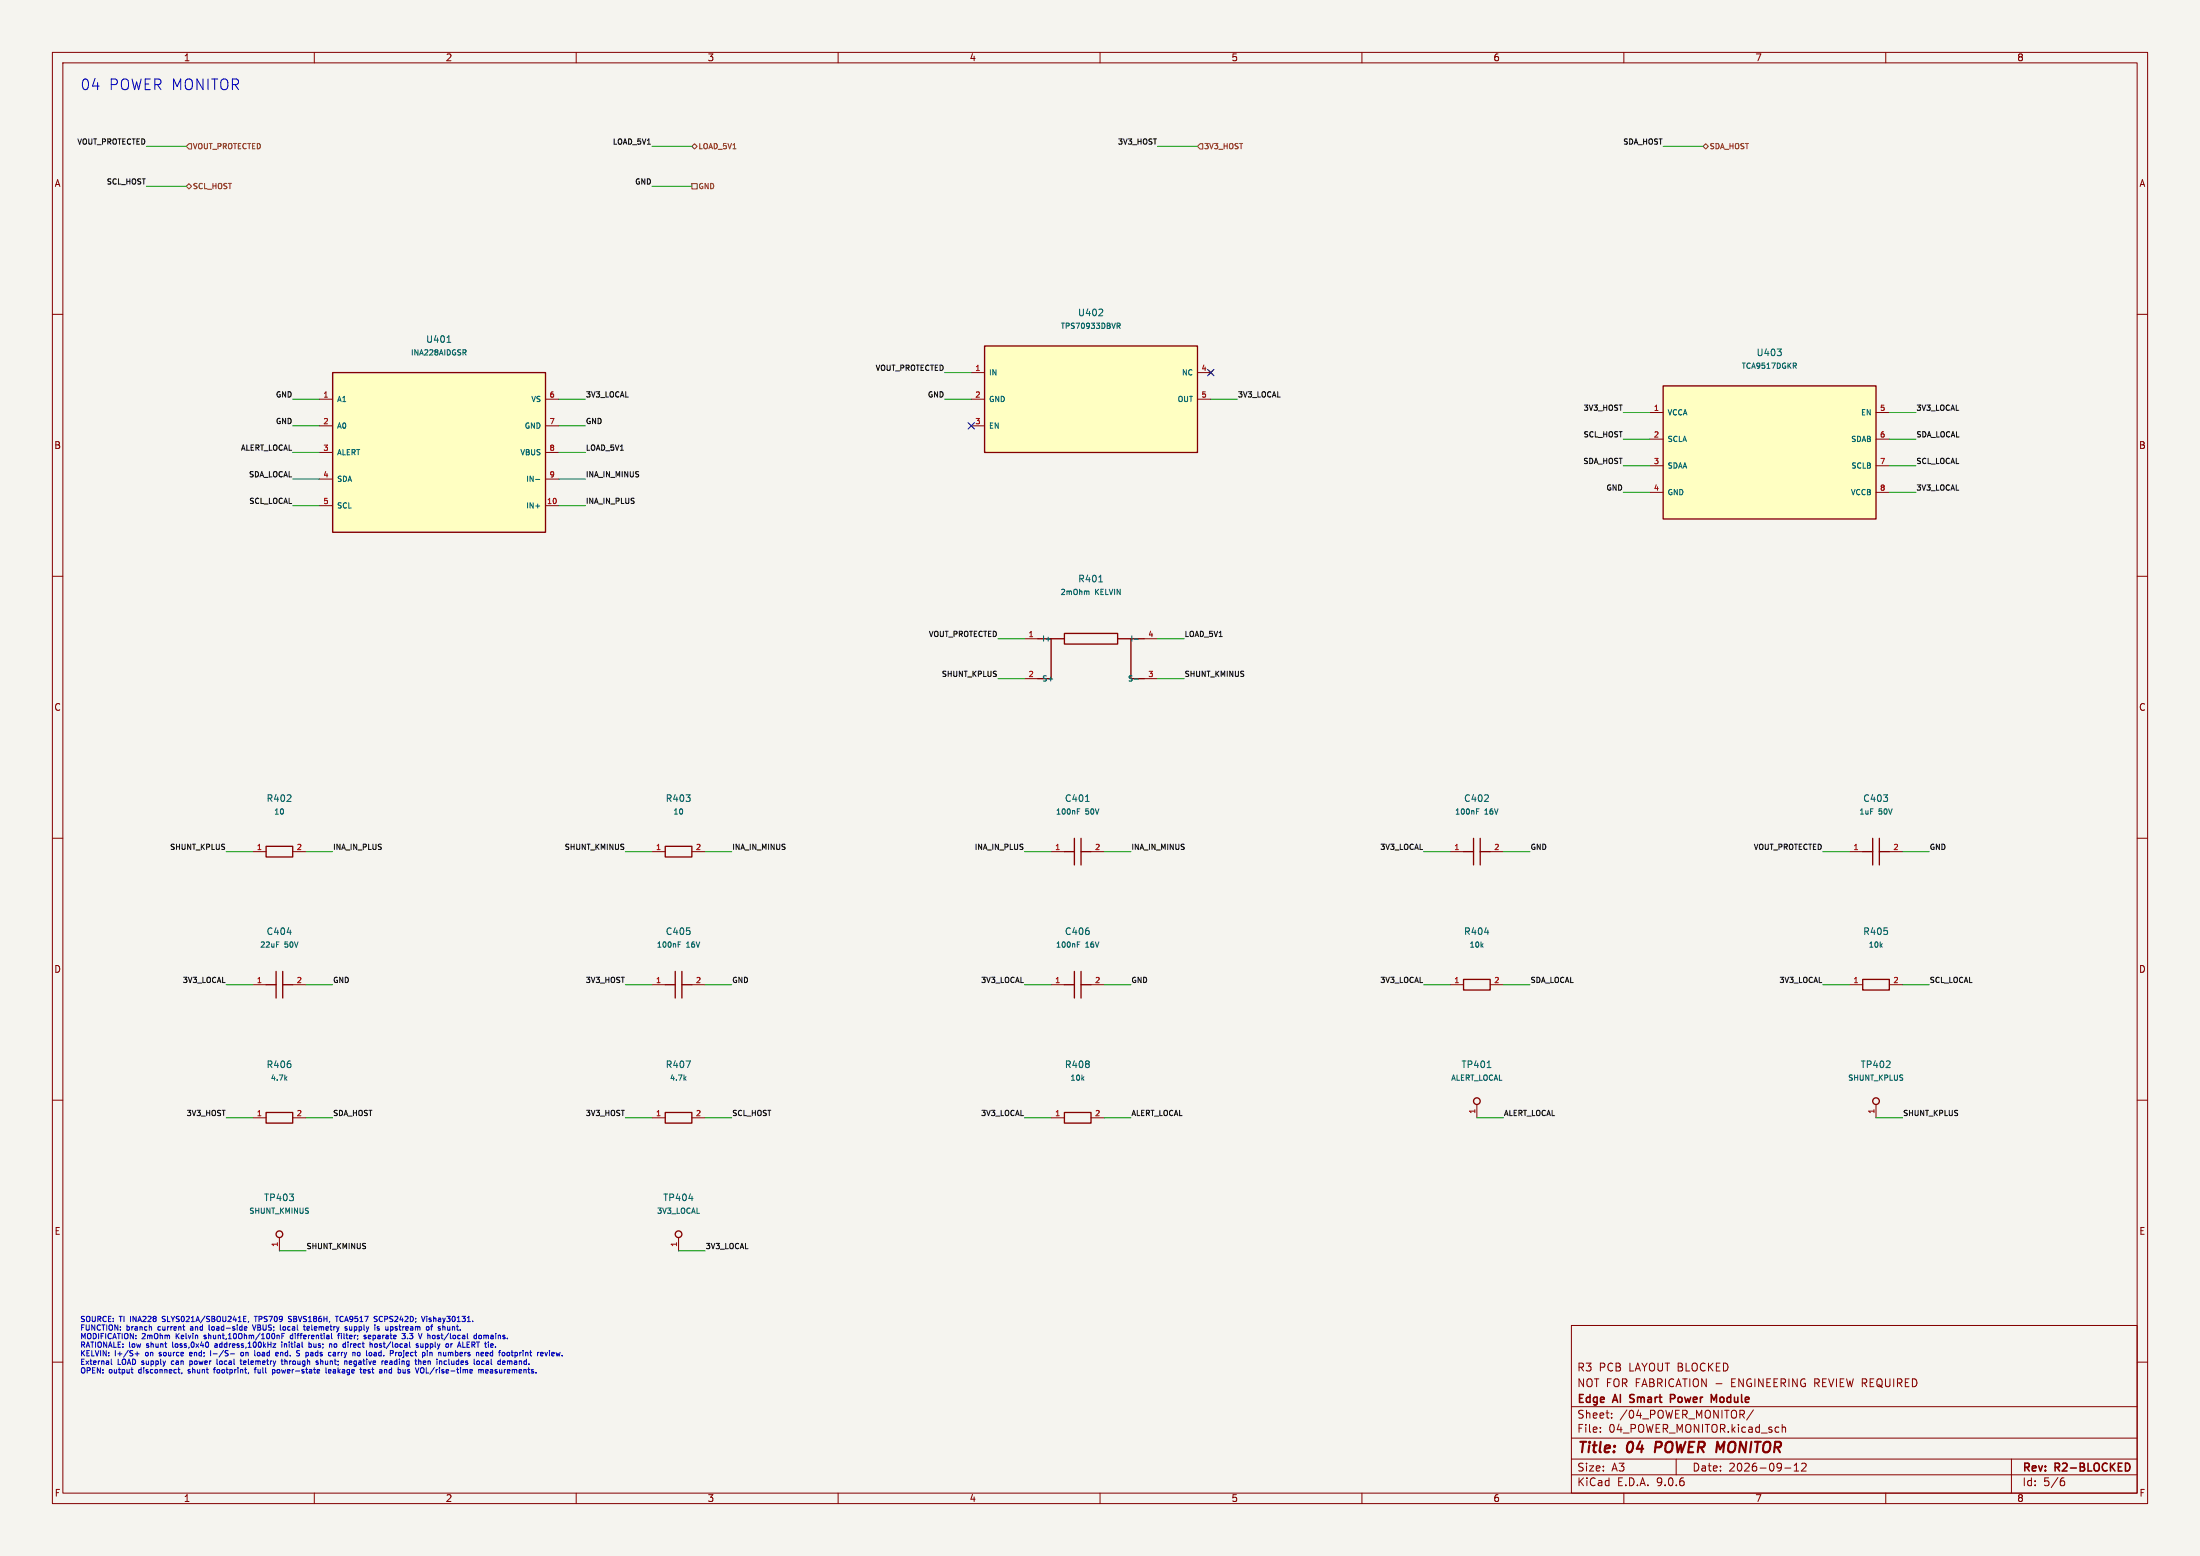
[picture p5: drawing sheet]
<svg xmlns="http://www.w3.org/2000/svg" width="420mm" height="297mm" viewBox="0 0 420 297" stroke-linecap="round" stroke-linejoin="round" font-family="sans-serif">
<path d="M0 0h420v297h-420z" fill="#f5f4ef" stroke="#f5f4ef" stroke-width=".19"/>
<g fill="none" stroke="#840000" stroke-width=".19">
<path d="M10 10h400v277h-400zM12 12h396v273h-396zM60 10v2M110 10v2M160 10v2M210 10v2M260 10v2M310 10v2M360 10v2M10 60h2M408 60h2M10 110h2"/>
<path d="M408 110h2M195.6 121.9h2.5M195.6 129.5h2.5M218.4 121.9h2.6M218.4 129.5h2.6M10 160h2M408 160h2M124.5 162.6h2.5M132.1 162.6h2.5M353.1 162.6h2.5M360.7 162.6h2.5M48.3 188h2.5"/>
<path d="M55.9 188h2.5M124.5 188h2.5M132.1 188h2.5M276.9 188h2.5M284.5 188h2.5M10 210h2M48.3 213.4h2.5M55.9 213.4h2.5M281.9 210.8v2.6M408 210h2M53.3 236.2v2.6M300 253h108v32h-108z"/>
<path d="M10 260h2M300 278.5h108M300 274.5h108M300 268.5h108M305.5 273.2v.2M305.5 272.5v.1M307.7 270.5v.2M307.7 269.8v.1M320 278.5v3M334.7 269.1l-1.3 1.9M340.2 271.9v1.5M340.2 272.5l.2-.1 .4 .1 .1 .9"/>
<path d="M342.5 279.7l.4-.4v1.5M343.9 279.4l.6-.1 .2 .1 .1 .3-.9 1.1h.9M384 278.5v6.5M408 260h2M60 285v2M110 285v2M160 285v2M210 285v2M260 285v2M300 281.5h108M310 285v2M340.7 280.2h1.2"/>
<path d="M342.5 280.8h.9M360 285v2M393.6 282.7h.4l.2 .2-.1 .5-.5 .2M394 282.1l-.4 .1"/>
</g>
<path d="M316.2 275.2l-.3 2" fill="none" stroke="#840000" stroke-width=".4"/>
<path d="M311.1 267.6l.2 .1M311.2 266.3v.5M319.6 266.3l-.7-.1v1.5M319.6 266.9l-.7 .1M326.7 266.2l.5 1.1 .5-1.1v1.5" fill="none" stroke="#840000" stroke-width=".3"/>
<g fill="none" stroke="#840000" stroke-width=".25">
<path d="M198.1 121.9h5.1M200.7 121.9v7.6h-2.6M203.2 120.9h10.2v2h-10.2zM213.4 121.9h5M215.9 121.9v7.6h2.5M127 161.5h5.1v2.1h-5.1zM355.6 162.6h1.9M357.5 160v5.1M358.8 162.6h1.9M358.8 160v5.1M50.8 188h1.9M52.7 185.4v5.1"/>
<path d="M54 188h1.9M54 185.4v5.1M127 188h1.9M128.9 185.4v5.1M130.2 188h1.9M130.2 185.4v5.1M279.4 186.9h5.1v2.1h-5.1zM50.8 212.3h5.1v2.1h-5.1z"/>
<circle cx="281.9" cy="210.2" r=".63"/>
<circle cx="53.3" cy="235.6" r=".63"/>
</g>
<g fill="none" stroke="#006464" stroke-width=".19">
<path d="M207.7 112.8l.2 .2v.5M209.8 111.1h.7M216.1 121.4v1M216.6 122h.7M216.6 129.6h.7M52.8 179.8h.5M54.8 178h.8M129.5 179.8h.5M283.4 178h.8M129.5 180.3h.3M54.5 205.8l.3 .4M54.8 205.5l-.4 .4"/>
<path d="M283.9 203.8h.7"/>
</g>
<path d="M317.5 73.7h40.6v25.4h-40.6z" fill="#ffffc2"/>
<path d="M317.5 73.7h40.6v25.4h-40.6zM50.8 161.5h5.1v2.1h-5.1zM203.2 162.6h1.9M205.1 160v5.1M206.4 160v5.1M206.4 162.6h1.9M203.2 188h1.9M205.1 185.4v5.1M206.4 188h1.9M206.4 185.4v5.1M355.6 186.9h5.1v2.1h-5.1zM203.2 212.3h5.1v2.1h-5.1z" fill="none" stroke="#840000" stroke-width=".25"/>
<g fill="none" stroke="#840000" stroke-width=".19">
<path d="M315 78.7h2.5M358.1 78.7h2.6M315 83.8h2.5M315 88.9h2.5M315 94h2.5M358.1 83.8h2.6M358.1 88.9h2.6M358.1 94h2.6M48.3 162.6h2.5M55.9 162.6h2.5M200.7 162.6h2.5M208.3 162.6h2.5"/>
<path d="M200.7 188h2.5M208.3 188h2.5M353.1 188h2.5M360.7 188h2.5M200.7 213.4h2.5M208.3 213.4h2.5"/>
</g>
<path d="M339.3 66.6h.8l-.5 .5M340 67.2v.6M342.6 69.8l.3 .5M342.9 69.4v.3M205.7 154.9h.3M205.7 154.4h.5M207.2 153h.7M205.7 179.8h.5M205.7 180.3h.3" fill="none" stroke="#006464" stroke-width=".19"/>
<path d="M188 66h40.6v20.4h-40.6z" fill="#ffffc2"/>
<g fill="none" stroke="#840000" stroke-width=".25">
<path d="M188 66h40.6v20.4h-40.6zM279.4 162.6h1.9M281.3 160v5.1M282.6 162.6h1.9M282.6 160v5.1M127 212.3h5.1v2.1h-5.1z"/>
<circle cx="358.1" cy="210.2" r=".63"/>
<circle cx="129.5" cy="235.6" r=".63"/>
</g>
<g fill="none" stroke="#840000" stroke-width=".19">
<path d="M185.4 71.1h2.6M185.4 76.2h2.6M228.6 71.1h2.5M228.6 76.2h2.5M230.8 70.7l.7 .8M231.5 70.7l-.7 .8M185.4 81.3h2.6M276.9 162.6h2.5M284.5 162.6h2.5M124.5 213.4h2.5M132.1 213.4h2.5M358.1 210.8v2.6"/>
<path d="M129.5 236.2v2.6"/>
</g>
<path d="M210.5 59.1v.4M209.7 60.3h.8M213.3 61.7h.4l.1 .2-.1 .3h-.4M213.5 62.2l.3 .5M281.9 154.9h.3M281.9 154.4h.5M130.7 205.8l.3 .4M131 202.5h.8l-.5 1.3M131 205.5l-.4 .4M131.5 228.8h.8" fill="none" stroke="#006464" stroke-width=".19"/>
<path d="M63.5 71.1h40.6v30.5h-40.6z" fill="#ffffc2"/>
<path d="M63.5 71.1h40.6v30.5h-40.6z" fill="none" stroke="#840000" stroke-width=".25"/>
<path d="M61 76.2h2.5M104.1 76.2h2.6M61 81.3h2.5M61 86.4h2.5M61 91.4h2.5M61 96.5h2.5M104.1 81.3h2.6M104.1 86.4h2.6M104.1 91.4h2.6M104.1 96.5h2.6" fill="none" stroke="#840000" stroke-width=".19"/>
<path d="M85.3 65.3h.8M88.6 67.3l.4 .5M88.9 66.9v.3M102.3 91.5h.7M102.3 96.6h.7" fill="none" stroke="#006464" stroke-width=".19"/>
<path d="M35.6 35.6l.5-.5 .5 .5-.5 .5zM36.1 27.4h.5v1h-.5l-.5-.5zM132.1 35.1h1v1h-1zM132.6 27.4l.5 .5-.5 .5-.5-.5zM229.1 27.4h.5v1h-.5l-.5-.5zM325.1 27.9l.5-.5 .5 .5-.5 .5z" fill="none" stroke="#725600" stroke-width=".19"/>
<g fill="none" stroke="#009600" stroke-width=".19">
<path d="M27.9 35.6h7.7M27.9 27.9h7.7M124.5 35.6h7.6M124.5 27.9h7.6M221 27.9h7.6M317.5 27.9h7.6M55.9 76.2h5.1M106.7 76.2h5.1M180.3 76.2h5.1M180.3 71.1h5.1M231.1 76.2h5.1M309.9 78.7h5.1"/>
<path d="M360.7 78.7h5.1M55.9 96.5h5.1M55.9 91.4h5.1M55.9 86.4h5.1M55.9 81.3h5.1M106.7 96.5h5.1M106.7 91.4h5.1M106.7 86.4h5.1M106.7 81.3h5.1M309.9 83.8h5.1M309.9 94h5.1M309.9 88.9h5.1"/>
<path d="M360.7 83.8h5.1M360.7 94h5.1M360.7 88.9h5.1M190.5 121.9h5.1M190.5 129.5h5.1M221 121.9h5.1M221 129.5h5.1M43.2 162.6h5.1M58.4 162.6h5.1M119.4 162.6h5.1M134.6 162.6h5.1M195.6 162.6h5.1"/>
<path d="M210.8 162.6h5.1M271.8 162.6h5.1M287 162.6h5.1M348 162.6h5.1M363.2 162.6h5.1M43.2 188h5.1M58.4 188h5.1M119.4 188h5.1M134.6 188h5.1M195.6 188h5.1M210.8 188h5.1M271.8 188h5.1"/>
<path d="M287 188h5.1M348 188h5.1M363.2 188h5.1M43.2 213.4h5.1M58.4 213.4h5.1M119.4 213.4h5.1M134.6 213.4h5.1M195.6 213.4h5.1M210.8 213.4h5.1M281.9 213.4h5.1M358.1 213.4h5.1M53.3 238.8h5.1"/>
<path d="M129.5 238.8h5.1"/>
</g>
<path d="M230.5 70.5l1.2 1.2M231.7 70.5l-1.2 1.2M184.8 80.7l1.2 1.2M186 80.7l-1.2 1.2" fill="none" stroke="#000084" stroke-width=".19"/>
<g fill="none" stroke="#0000c2" stroke-width=".19">
<path d="M21.2 259.4v.9l.2 .1M25.8 258.4h.8M26.2 258v.8M28.8 253.2l.1 .2v.5M30.4 258.8h.1M30.4 258.2v.2M31 252.2l.1 .1M31 251.3v.3M32.8 259.9v.4M33 256.2v.9M35.2 253.9h.1M36.2 258.3v.5h.3"/>
<path d="M36.2 259.8v1M36.4 253.6v.3M36.5 259.8h-.3M36.7 258.4l-.5 .1M39 255.5h.1M39 254.9v.3M39.8 256.5v.5M39.9 252.9v.9l.2 .1M40.2 257.8v1M40.7 258.4h.8M41.4 256.8l-.4 .1v.2l.4 .1M41.4 259.4v.9l.2 .1"/>
<path d="M41.9 259.9v.4M44 258.4h.8M45.8 259.8h.4M46 259.4v.9l.2 .1M46 258.2v.4l.2 .2 .2-.1v-.5M46.5 251.7h.3M46.5 252.3h.5M46.5 251.3h.5M46.7 253.9h.4M46.8 253.2l.3 .1v.2l-.5 .1M46.8 259.8l-.3 .1v.5h.3M47.5 252.2l-.1 .2"/>
<path d="M48.2 252.9l.3 1 .4-1M48.5 251.3h.6M48.6 257.8v.9M48.8 251.3v1M49.6 258.2v.5l-.2 .1-.2-.1M52.6 256.5l-.5 .7h.5M52.9 254.9v.6M53.3 255v.5M53.6 258.1v.7M53.7 259.8h.3M53.8 255h.3M53.8 256.2v.1"/>
<path d="M53.8 256.5v.7M53.8 259.4v.9l.2 .1M53.9 258.2h-.3M54.3 254.5h-.5v1M54.3 256.5v.7M54.3 253.2l-.3 .2v.4l.3 .1M54.3 256.5v.1M54.4 259.4v1M54.8 259.8l-.4 .1M55.6 252.1l-.2 .2-.3-.1M55.6 251.3h-.3l-.2 .1 .1 .3 .4 .3M55.8 254.9l-.4 .2v.3l.4 .1"/>
<path d="M58.1 252.9v.9l.2 .1M58.6 253.4v.5h.4M59 256.5h.3l.2 .2-.1 .4h-.4M59 256.2v1M59.1 253.5l-.5 .1M61.2 259.4v1M63.2 256.5l.1 .1v.6M63.3 254.5v.9l.1 .1M64 256.5l-.2 .2v.3l.2 .2M64 251.3h.6M64.3 251.3v1M64.5 258.1v.7"/>
<path d="M64.6 254.7v.8M64.8 258.1l-.3 .2M65.9 256.2v1M66.2 253.3l-.2-.1-.1 .2v.1l.3 .1v.3h-.3M66.4 256.5v.7M66.7 259.9v.5h.4M66.7 253.2l.1 .7 .4-.1M69.5 255.1l.4 .2-.1 .2h-.3M70 257.8v.9M71.5 256.7v.3l.2 .2 .3-.1v-.4M71.6 251.7l.3 .1 .1 .3-.2 .2h-.2M71.6 251.3h.4"/>
<path d="M72.1 253.6l.3 .2-.3 .1M72.1 253.2l.3 .1M72.5 251.4l-.1 .3 .1 .4M72.7 258.1l-.4 .2v.4l.4 .1M73.5 259.9l.1-.1 .4 .1-.5 .2M74.4 259.8h.4M75 253.3l-.1 .6M75.4 253.9h.1M75.4 253.4l.1 .1M76.3 258.1l.3 .2v.4l-.3 .1M77.1 258.1v.9l-.2 .1M77.4 255.1l-.1 .4-.6-.1"/>
<path d="M77.8 255.4v.1M79.8 256.5h-.2l-.2 .1 .1 .2 .3 .1v.2h-.4M80.3 256.5l.1 .6h.4M80.4 259.9v.5M80.8 256.5v.7M80.8 259.9v.5h.4M81.1 251.3l-.3 1M81.2 256.5v1M81.2 257.1l.1 .1M81.3 256.5h-.1M81.5 251.3h.1M81.5 251.6v.7"/>
<path d="M82.3 253v.9M85.7 259.4v1M85.9 253.8l-.4 .1M85.9 253.2v.7M86.4 256.5h-.2M86.4 258.2l.1 .6M86.9 258.8h.3M86.9 257.8v1M87.2 258.1l-.3 .1M87.3 257.2l.4-1 .3 1M88.3 256.2v1M89.2 256.2v1h.5"/>
<path d="M89.2 256.6h.3M91 254.9h-.3l-.2 .2 .1 .4h.4M91 254.5v1M91.5 254.9h.2l.2 .2v.2l-.2 .2-.3-.2zM92.4 259.8h-.3l-.2 .2 .1 .4h.4M93.1 259.8h-.3M94.1 258.2l-.3-.1-.2 .2 .1 .5h.4M94.1 257.8v1M96.9 259.9l.3-.1 .1 .1M96.9 259.8v.6M97.3 259.9l.1-.1h.3v.6M97.3 259.9v.5"/>
<path d="M98.4 258.1l.4 .2-.1 .4-.3 .1M105.3 258.5l.5-.1v-.2l-.3-.1-.2 .2 .1 .5h.4M106.2 258.1l.1 .7 .2-.5 .2 .5M25.2 262l.2 .1M34 261.4h.4M34.2 262l.2 .1M34.7 262l-.1 .2M35.9 262l.1 .1M36 261.5v.2M36.2 260.4h.3M40.9 261.2v.9M47 260l-.5 .1"/>
<path d="M47.5 262l-.1 .2M48.7 261.2v.9M52 261.4v1M52.5 261.6l-.1 .4h-.4M60.4 260.1l.4 .2-.1 .1h-.3M62.2 261.1v.8l.2 .2M62.7 261.5l.1 .5h.3M63.2 261.5l-.5 .2M67.2 260l-.5 .1M69 262.1h.1M69.4 261.5v.5h.4M69.9 261.6l-.5 .1"/>
<path d="M73.4 261.4v.7M73.4 261.5h.4v.6M73.5 260.3l.1 .1h.3M74.8 260.1l-.4 .1v.2h.4M77.4 261.4v.7M77.4 262l-.3 .1M80.9 261.2v.7M81.3 260l-.5 .1M81.4 261.1v1h.5M84.9 260.4h.4M91.4 261.4v.7M91.4 261.5l.3-.1 .1 .1"/>
<path d="M91.8 261.5l.2-.1 .2 .1 .1 .6M91.8 261.5v.6M92.7 261.7l.5-.1-.1-.1-.3-.1-.1 .1v.5h.4M93.2 260.1l-.4 .1v.2h.4M93.7 261.7l-.1 .1 .1 .3M93.7 261.4l-.1 .1"/>
</g>
<g font-size="2.8" fill="#0000c2">
<text x="15.2" y="17.5">04</text>
<text x="20.7" y="17.5">POWER MONITOR</text>
</g>
<g font-size="2.8" fill="#840000">
<text x="301" y="277.9">Title:</text>
<text x="310.6" y="277.9">04</text>
<text x="316.8" y="277.9">POWER MONITOR</text>
</g>
<g font-size="2.1" fill="#840000">
<text x="301" y="262">R3</text>
<text x="305.2" y="262">PCB</text>
<text x="311" y="262">LAYOUT BLOCKED</text>
<text x="301" y="268.2">Edge</text>
<text x="301" y="265">NOT FOR FABRICATION -</text>
<text x="308.1" y="268.2">AI</text>
<text x="311.8" y="268.2">Smart</text>
<text x="320.1" y="268.2">Power</text>
<text x="328.5" y="268.2">Module</text>
<text x="330.8" y="265">ENGINEERING REVIEW REQUIRED</text>
<text x="301" y="273.7">File:</text>
<text x="301" y="271">Sheet:</text>
<text x="307.1" y="273.7">04_POWER_MONITOR.kicad_sch</text>
<text x="309.2" y="271">/04_POWER_MONITOR/</text>
<text x="301" y="281.1">Size:</text>
<text x="307.6" y="281.1">A3</text>
<text x="323" y="281.1">Date:</text>
<text x="330" y="281.1">2026-09-12</text>
<text x="386" y="281.3">Rev:</text>
<text x="392.4" y="281.3">R2-BLOCKED</text>
<text x="301" y="283.9">KiCad</text>
<text x="308.7" y="283.9">E.D.A.</text>
<text x="316.3" y="283.9">9.0.6</text>
<text x="386" y="283.9">Id:</text>
<text x="390.1" y="283.9">5/6</text>
</g>
<g font-size="1.8" fill="#840000">
<text x="35" y="11.9">1</text>
<text x="85" y="11.9">2</text>
<text x="135" y="11.9">3</text>
<text x="185" y="11.9">4</text>
<text x="235" y="11.9">5</text>
<text x="285" y="11.9">6</text>
<text x="335" y="11.9">7</text>
<text x="385" y="11.9">8</text>
<text x="10.3" y="35.9">A</text>
<text x="408.3" y="35.9">A</text>
<text x="10.3" y="85.9">B</text>
<text x="408.2" y="85.9">B</text>
<text x="10.3" y="135.9">C</text>
<text x="408.2" y="135.9">C</text>
<text x="10.3" y="185.9">D</text>
<text x="408.2" y="185.9">D</text>
<text x="10.3" y="235.9">E</text>
<text x="408.3" y="235.9">E</text>
<text x="10.3" y="285.9">F</text>
<text x="35" y="286.9">1</text>
<text x="85" y="286.9">2</text>
<text x="135" y="286.9">3</text>
<text x="185" y="286.9">4</text>
<text x="235" y="286.9">5</text>
<text x="285" y="286.9">6</text>
<text x="335" y="286.9">7</text>
<text x="385" y="286.9">8</text>
<text x="408.3" y="285.9">F</text>
</g>
<g font-size="1.8" fill="#006464">
<text x="81.2" y="65.6">U401</text>
<text x="205.7" y="60.6">U402</text>
<text x="335.2" y="68.2">U403</text>
<text x="205.7" y="111.4">R401</text>
<text x="50.8" y="153.3">R402</text>
<text x="127" y="153.3">R403</text>
<text x="203.2" y="153.3">C401</text>
<text x="279.4" y="153.3">C402</text>
<text x="355.6" y="153.3">C403</text>
<text x="50.8" y="178.7">C404</text>
<text x="127" y="178.7">C405</text>
<text x="203.2" y="178.7">C406</text>
<text x="279.4" y="178.7">R404</text>
<text x="355.6" y="178.7">R405</text>
<text x="50.8" y="204.1">R406</text>
<text x="127" y="204.1">R407</text>
<text x="203.2" y="204.1">R408</text>
<text x="278.9" y="204.1">TP401</text>
<text x="355.1" y="204.1">TP402</text>
<text x="50.3" y="229.5">TP403</text>
<text x="126.5" y="229.5">TP404</text>
</g>
<g font-size="1.4" fill="#0f0f0f">
<text x="14.6" y="27.7">VOUT_PROTECTED</text>
<text x="116.9" y="27.7">LOAD_5V1</text>
<text x="213.3" y="27.7">3V3_HOST</text>
<text x="309.7" y="27.7">SDA_HOST</text>
<text x="20.2" y="35.3">SCL_HOST</text>
<text x="121.1" y="35.3">GND</text>
<text x="167" y="70.8">VOUT_PROTECTED</text>
<text x="52.5" y="75.9">GND</text>
<text x="111.8" y="75.9">3V3_LOCAL</text>
<text x="177" y="75.9">GND</text>
<text x="236.2" y="75.9">3V3_LOCAL</text>
<text x="52.5" y="81">GND</text>
<text x="111.8" y="81">GND</text>
<text x="302.2" y="78.5">3V3_HOST</text>
<text x="302.2" y="83.5">SCL_HOST</text>
<text x="365.8" y="83.5">SDA_LOCAL</text>
<text x="365.8" y="78.5">3V3_LOCAL</text>
<text x="45.9" y="86.1">ALERT_LOCAL</text>
<text x="111.8" y="86.1">LOAD_5V1</text>
<text x="302.1" y="88.6">SDA_HOST</text>
<text x="365.8" y="88.6">SCL_LOCAL</text>
<text x="47.4" y="91.2">SDA_LOCAL</text>
<text x="111.8" y="91.2">INA_IN_MINUS</text>
<text x="306.5" y="93.7">GND</text>
<text x="365.8" y="93.7">3V3_LOCAL</text>
<text x="47.4" y="96.2">SCL_LOCAL</text>
<text x="111.8" y="96.2">INA_IN_PLUS</text>
<text x="177.2" y="121.6">VOUT_PROTECTED</text>
<text x="226.1" y="121.6">LOAD_5V1</text>
<text x="179.7" y="129.3">SHUNT_KPLUS</text>
<text x="226.1" y="129.3">SHUNT_KMINUS</text>
<text x="32.3" y="162.3">SHUNT_KPLUS</text>
<text x="63.5" y="162.3">INA_IN_PLUS</text>
<text x="107.7" y="162.3">SHUNT_KMINUS</text>
<text x="139.7" y="162.3">INA_IN_MINUS</text>
<text x="185.9" y="162.3">INA_IN_PLUS</text>
<text x="215.9" y="162.3">INA_IN_MINUS</text>
<text x="263.3" y="162.3">3V3_LOCAL</text>
<text x="292.1" y="162.3">GND</text>
<text x="334.7" y="162.3">VOUT_PROTECTED</text>
<text x="368.3" y="162.3">GND</text>
<text x="34.7" y="187.7">3V3_LOCAL</text>
<text x="63.5" y="187.7">GND</text>
<text x="111.7" y="187.7">3V3_HOST</text>
<text x="139.7" y="187.7">GND</text>
<text x="187.1" y="187.7">3V3_LOCAL</text>
<text x="215.9" y="187.7">GND</text>
<text x="263.3" y="187.7">3V3_LOCAL</text>
<text x="292.1" y="187.7">SDA_LOCAL</text>
<text x="339.5" y="187.7">3V3_LOCAL</text>
<text x="368.3" y="187.7">SCL_LOCAL</text>
<text x="35.5" y="213.1">3V3_HOST</text>
<text x="63.5" y="213.1">SDA_HOST</text>
<text x="111.7" y="213.1">3V3_HOST</text>
<text x="139.7" y="213.1">SCL_HOST</text>
<text x="187.1" y="213.1">3V3_LOCAL</text>
<text x="215.9" y="213.1">ALERT_LOCAL</text>
<text x="287" y="213.1">ALERT_LOCAL</text>
<text x="363.2" y="213.1">SHUNT_KPLUS</text>
<text x="58.4" y="238.5">SHUNT_KMINUS</text>
<text x="134.6" y="238.5">3V3_LOCAL</text>
</g>
<g font-size="1.4" fill="#725600">
<text x="36.7" y="28.7">VOUT_PROTECTED</text>
<text x="133.2" y="28.7">LOAD_5V1</text>
<text x="229.8" y="28.7">3V3_HOST</text>
<text x="326.3" y="28.7">SDA_HOST</text>
<text x="36.7" y="36.3">SCL_HOST</text>
<text x="133.2" y="36.3">GND</text>
</g>
<g font-size="1.4" fill="#006464">
<text x="202.4" y="63">TPS70933DBVR</text>
<text x="78.3" y="68">INA228AIDGSR</text>
<text x="188.7" y="71.9">IN</text>
<text x="225.5" y="71.9">NC</text>
<text x="332.4" y="70.6">TCA9517DGKR</text>
<text x="64.3" y="76.9">A1</text>
<text x="101.3" y="76.9">VS</text>
<text x="188.7" y="76.9">GND</text>
<text x="224.7" y="76.9">OUT</text>
<text x="64.3" y="82">A0</text>
<text x="100" y="82">GND</text>
<text x="188.7" y="82">EN</text>
<text x="318.3" y="79.5">VCCA</text>
<text x="355.1" y="79.5">EN</text>
<text x="64.3" y="87.1">ALERT</text>
<text x="99.2" y="87.1">VBUS</text>
<text x="318.3" y="84.6">SCLA</text>
<text x="318.3" y="89.6">SDAA</text>
<text x="353.3" y="84.6">SDAB</text>
<text x="353.3" y="89.6">SCLB</text>
<text x="64.3" y="92.2">SDA</text>
<text x="100.3" y="92.2">IN-</text>
<text x="318.3" y="94.7">GND</text>
<text x="353.2" y="94.7">VCCB</text>
<text x="64.3" y="97.3">SCL</text>
<text x="100.3" y="97.3">IN+</text>
<text x="202.3" y="113.8">2mOhm</text>
<text x="209" y="113.8">KELVIN</text>
<text x="198.9" y="122.7">I+</text>
<text x="198.9" y="130.3">S+</text>
<text x="215.2" y="130.3">S-</text>
<text x="52.2" y="155.7">10</text>
<text x="128.4" y="155.7">10</text>
<text x="201.5" y="155.7">100nF</text>
<text x="207.2" y="155.7">50V</text>
<text x="277.7" y="155.7">100nF</text>
<text x="283.4" y="155.7">16V</text>
<text x="354.8" y="155.7">1uF</text>
<text x="358.6" y="155.7">50V</text>
<text x="49.6" y="181.1">22uF</text>
<text x="54.3" y="181.1">50V</text>
<text x="125.3" y="181.1">100nF</text>
<text x="131" y="181.1">16V</text>
<text x="201.5" y="181.1">100nF</text>
<text x="207.2" y="181.1">16V</text>
<text x="280.4" y="181.1">10k</text>
<text x="356.6" y="181.1">10k</text>
<text x="51.6" y="206.5">4.7k</text>
<text x="127.8" y="206.5">4.7k</text>
<text x="204.2" y="206.5">10k</text>
<text x="276.9" y="206.5">ALERT_LOCAL</text>
<text x="352.7" y="206.5">SHUNT_KPLUS</text>
<text x="47.5" y="231.9">SHUNT_KMINUS</text>
<text x="125.3" y="231.9">3V3_LOCAL</text>
</g>
<g font-size="1.4" fill="#a90000">
<text x="186.1" y="70.9">1</text>
<text x="229.3" y="70.9">4</text>
<text x="61.6" y="75.9">1</text>
<text x="104.8" y="75.9">6</text>
<text x="186.1" y="75.9">2</text>
<text x="229.3" y="75.9">5</text>
<text x="61.6" y="81">2</text>
<text x="104.8" y="81">7</text>
<text x="186.1" y="81">3</text>
<text x="315.6" y="78.5">1</text>
<text x="315.6" y="83.6">2</text>
<text x="358.8" y="78.5">5</text>
<text x="358.8" y="83.6">6</text>
<text x="61.6" y="86.1">3</text>
<text x="104.8" y="86.1">8</text>
<text x="315.6" y="88.6">3</text>
<text x="358.8" y="88.6">7</text>
<text x="61.6" y="91.2">4</text>
<text x="104.8" y="91.2">9</text>
<text x="315.6" y="93.7">4</text>
<text x="358.8" y="93.7">8</text>
<text x="61.6" y="96.3">5</text>
<text x="104.3" y="96.3">10</text>
<text x="196.2" y="121.7">1</text>
<text x="219.1" y="121.7">4</text>
<text x="196.2" y="129.3">2</text>
<text x="219.1" y="129.3">3</text>
<text x="48.9" y="162.3">1</text>
<text x="56.5" y="162.3">2</text>
<text x="125.1" y="162.3">1</text>
<text x="132.7" y="162.3">2</text>
<text x="201.3" y="162.3">1</text>
<text x="208.9" y="162.3">2</text>
<text x="277.5" y="162.3">1</text>
<text x="285.1" y="162.3">2</text>
<text x="353.7" y="162.3">1</text>
<text x="361.3" y="162.3">2</text>
<text x="48.9" y="187.7">1</text>
<text x="56.5" y="187.7">2</text>
<text x="125.1" y="187.7">1</text>
<text x="132.7" y="187.7">2</text>
<text x="201.3" y="187.7">1</text>
<text x="208.9" y="187.7">2</text>
<text x="277.5" y="187.7">1</text>
<text x="285.1" y="187.7">2</text>
<text x="353.7" y="187.7">1</text>
<text x="361.3" y="187.7">2</text>
<text x="48.9" y="213.1">1</text>
<text x="56.5" y="213.1">2</text>
<text x="125.1" y="213.1">1</text>
<text x="132.7" y="213.1">2</text>
<text x="201.3" y="213.1">1</text>
<text x="208.9" y="213.1">2</text>
<text x="281.7" y="212.7" transform="rotate(-90 281.7 212.7)">1</text>
<text x="357.9" y="212.7" transform="rotate(-90 357.9 212.7)">1</text>
<text x="53.1" y="238.1" transform="rotate(-90 53.1 238.1)">1</text>
<text x="129.3" y="238.1" transform="rotate(-90 129.3 238.1)">1</text>
</g>
<g font-size="1.4" fill="#0000c2">
<text x="15.2" y="252.7">SOURCE:</text>
<text x="15.2" y="254.3">FUNCTION:</text>
<text x="15.2" y="256">MODIFICATION:</text>
<text x="15.2" y="257.6">RATIONALE: low</text>
<text x="22.8" y="252.7">TI</text>
<text x="24.2" y="254.3">branch</text>
<text x="25.1" y="252.7">INA228</text>
<text x="27.1" y="256">2mOhm</text>
<text x="28.2" y="257.6">shunt</text>
<text x="30.4" y="254.3">current</text>
<text x="31.4" y="252.7">SLYS021A/SBOU241E,</text>
<text x="33.4" y="257.6">loss,0x40</text>
<text x="33.8" y="256">Kelvin</text>
<text x="36.8" y="254.3">and</text>
<text x="39.4" y="256">shunt,10Ohm/100nF</text>
<text x="40.6" y="254.3">load-side</text>
<text x="41.7" y="257.6">address,100kHz</text>
<text x="49.3" y="254.3">VBUS;</text>
<text x="49.3" y="252.7">TPS709</text>
<text x="54.7" y="254.3">local</text>
<text x="54.7" y="257.6">initial</text>
<text x="56" y="252.7">SBVS186H,</text>
<text x="56.1" y="256">differential</text>
<text x="59.5" y="254.3">telemetry</text>
<text x="60.2" y="257.6">bus;</text>
<text x="64.3" y="257.6">no</text>
<text x="65.3" y="252.7">TCA9517</text>
<text x="65.5" y="256">filter;</text>
<text x="67.2" y="257.6">direct</text>
<text x="67.6" y="254.3">supply</text>
<text x="70.7" y="256">separate</text>
<text x="72.6" y="257.6">host/local</text>
<text x="72.9" y="252.7">SCPS242D;</text>
<text x="73.5" y="254.3">is</text>
<text x="75.8" y="254.3">upstream</text>
<text x="78.3" y="256">3.3</text>
<text x="81.7" y="257.6">supply</text>
<text x="81.7" y="256">V host/local</text>
<text x="82.3" y="252.7">Vishay30131.</text>
<text x="83.9" y="254.3">of</text>
<text x="86.4" y="254.3">shunt.</text>
<text x="87.6" y="257.6">or</text>
<text x="90.2" y="257.6">ALERT tie.</text>
<text x="92.7" y="256">domains.</text>
<text x="15.2" y="259.2">KELVIN:</text>
<text x="15.2" y="260.9">External</text>
<text x="15.2" y="262.5">OPEN:</text>
<text x="20.8" y="262.5">output</text>
<text x="21.9" y="259.2">I+/S+</text>
<text x="22.5" y="260.9">LOAD supply</text>
<text x="26.7" y="262.5">disconnect,</text>
<text x="28" y="259.2">on</text>
<text x="30.9" y="259.2">source</text>
<text x="33.2" y="260.9">can</text>
<text x="36.4" y="262.5">shunt</text>
<text x="36.9" y="259.2">end;</text>
<text x="36.9" y="260.9">power</text>
<text x="41.1" y="259.2">I-/S-</text>
<text x="41.6" y="262.5">footprint,</text>
<text x="42.3" y="260.9">local</text>
<text x="47.1" y="260.9">telemetry</text>
<text x="47.2" y="259.2">on</text>
<text x="49.6" y="262.5">full</text>
<text x="50.1" y="259.2">load</text>
<text x="53.2" y="262.5">power-state</text>
<text x="54.4" y="259.2">end.</text>
<text x="55.2" y="260.9">through</text>
<text x="58.6" y="259.2">S</text>
<text x="60.6" y="259.2">pads</text>
<text x="62.1" y="260.9">shunt;</text>
<text x="63.7" y="262.5">leakage</text>
<text x="65.2" y="259.2">carry</text>
<text x="67.7" y="260.9">negative</text>
<text x="70.1" y="259.2">no</text>
<text x="70.5" y="262.5">test</text>
<text x="72.9" y="259.2">load.</text>
<text x="74.4" y="262.5">and</text>
<text x="75.1" y="260.9">reading</text>
<text x="77.7" y="259.2">Project</text>
<text x="78.2" y="262.5">bus</text>
<text x="81.8" y="260.9">then</text>
<text x="81.9" y="262.5">VOL/rise-time</text>
<text x="84.1" y="259.2">pin</text>
<text x="86.1" y="260.9">includes</text>
<text x="87.5" y="259.2">numbers</text>
<text x="93.5" y="260.9">local</text>
<text x="94.1" y="262.5">measurements.</text>
<text x="94.9" y="259.2">need</text>
<text x="98.3" y="260.9">demand.</text>
<text x="99.5" y="259.2">footprint</text>
<text x="107.1" y="259.2">review.</text>
</g>
</svg>
